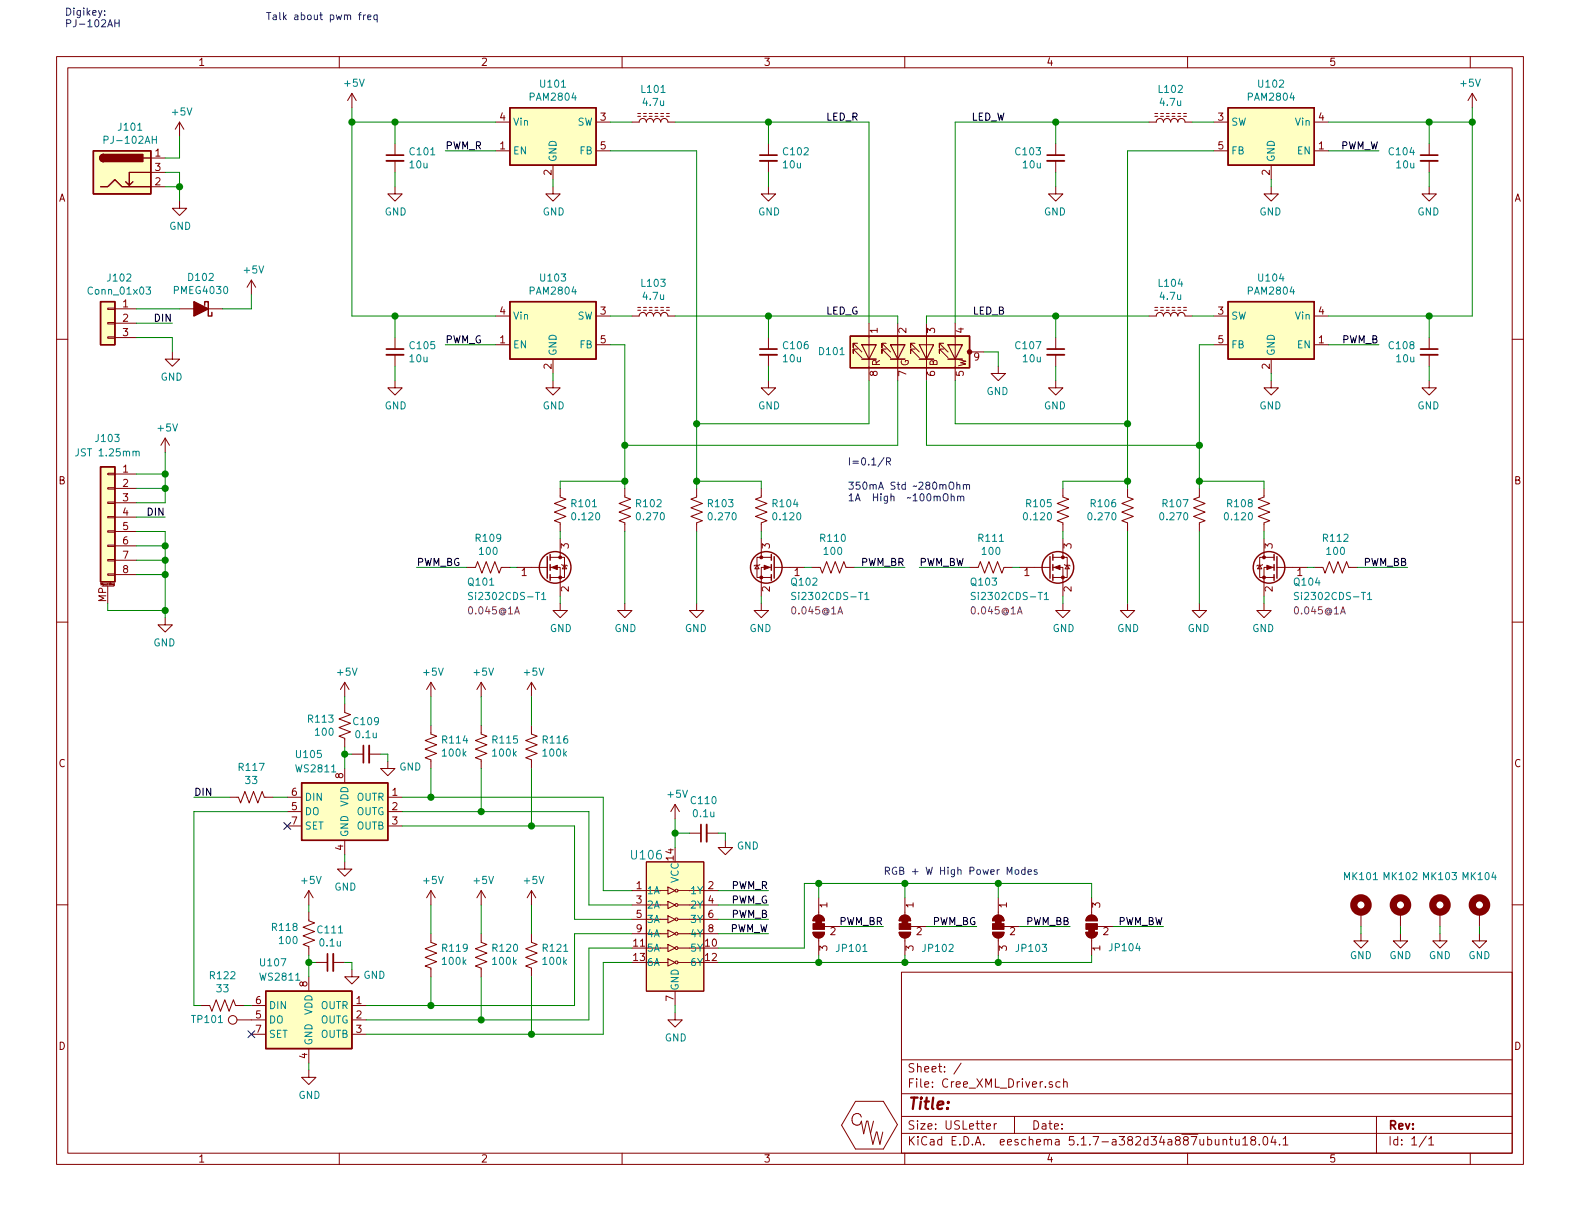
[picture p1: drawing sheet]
<svg xmlns="http://www.w3.org/2000/svg" width="279mm" height="216mm" viewBox="0 0 279 216" stroke-linecap="round" stroke-linejoin="round" font-family="sans-serif">
<g fill="none" stroke="#840000" stroke-width=".18">
<path d="M10 10h259.4v195.9h-259.4zM12 12h255.4v191.9h-255.4zM60 10v2M62.2 16.5l-.7 1.3M62.2 16.5v2.6M62.2 16.5l.8 1.3M110 10v2M160 10v2M210 10v2M260 10v2M260.3 16.5l.8 1.3M260.3 16.5v2.6"/>
<path d="M260.3 16.5l-.7 1.3M26.7 27.9h2.5M26.7 33h2.5M26.7 30.5h2.5M31.7 35.6v1.2h1.3l-1.3 1.3-1.2-1.3h1.2M31.7 21.6l-.7 1.3M31.7 21.6v2.5M31.7 21.6l.8 1.3M69.8 33v1.3h1.3l-1.3 1.3-1.2-1.3h1.2M69.8 25.4v2M69.8 28.4v2.1M87.6 26.7h2.6"/>
<path d="M87.6 21.6h2.6M97.8 33v1.3h1.3l-1.3 1.3-1.3-1.3h1.3M97.8 29.2v2.6M105.4 26.7h2.5M105.4 21.6h2.5M111.8 21.6h1.2a.63 .63 0 0 1 .7-.6 .63 .63 0 0 1 .6 .6 .63 .63 0 0 1 .6-.6 .63 .63 0 0 1 .7 .6 .63 .63 0 0 1 .6-.6 .63 .63 0 0 1 .6 .6 .63 .63 0 0 1 .7-.6 .63 .63 0 0 1 .6 .6h1.3M112.8 20.6h.5M112.8 20.1h.5M113.8 20.6h.5M113.8 20.1h.5M114.8 20.6h.5M114.8 20.1h.5"/>
<path d="M115.8 20.6h.5M115.8 20.1h.5M116.8 20.6h.5M116.8 20.1h.5M117.9 20.6h.5M117.9 20.1h.5M135.9 33v1.3h1.3l-1.3 1.3-1.3-1.3h1.3M135.9 25.4v2M135.9 28.4v2.1M186.7 33v1.3h-1.3l1.3 1.3 1.3-1.3h-1.3M186.7 25.4v2M186.7 28.4v2.1"/>
<path d="M203.2 21.6h1.3a.63 .63 0 0 1 .6-.6 .63 .63 0 0 1 .6 .6 .63 .63 0 0 1 .7-.6 .63 .63 0 0 1 .6 .6 .63 .63 0 0 1 .6-.6 .63 .63 0 0 1 .7 .6 .63 .63 0 0 1 .6-.6 .63 .63 0 0 1 .6 .6h1.3M204.2 20.6h.5M204.2 20.1h.5M205.2 20.6h.5M205.2 20.1h.5M206.2 20.6h.6M206.2 20.1h.6M207.3 20.6h.5M207.3 20.1h.5M208.3 20.6h.5M208.3 20.1h.5M209.3 20.6h.5"/>
<path d="M209.3 20.1h.5M214.6 26.7h2.6M214.6 21.6h2.6M224.8 33v1.3h-1.3l1.3 1.3 1.3-1.3h-1.3M224.8 29.2v2.6M232.4 26.7h2.5M232.4 21.6h2.5M252.7 33v1.3h-1.2l1.2 1.3 1.3-1.3h-1.3M252.7 25.4v2M252.7 28.4v2.1M10 60h2M19 59.6h1.3v.2h-1.3z"/>
<path d="M19 54.5h1.3v.2h-1.3zM19 57h1.3v.3h-1.3zM20.3 54.6h3.8M20.3 57.2h3.8M20.3 59.7h3.8M31.7 54.6h7.7M44.4 49.5l-.7 1.3M44.4 49.5v2.6M44.4 49.5l.8 1.3M69.8 59.7v2M87.6 55.9h2.6M105.4 55.9h2.5"/>
<path d="M111.8 55.9h1.2a.63 .63 0 0 1 .7-.7 .63 .63 0 0 1 .6 .7 .63 .63 0 0 1 .6-.7 .63 .63 0 0 1 .7 .7 .63 .63 0 0 1 .6-.7 .63 .63 0 0 1 .6 .7 .63 .63 0 0 1 .7-.7 .63 .63 0 0 1 .6 .7h1.3M112.8 54.9h.5M112.8 54.4h.5M113.8 54.9h.5M113.8 54.4h.5M114.8 54.9h.5M114.8 54.4h.5M115.8 54.9h.5M115.8 54.4h.5M116.8 54.9h.5M116.8 54.4h.5M117.9 54.9h.5"/>
<path d="M117.9 54.4h.5M135.9 59.7v2M153.7 57.2v10.1M158.7 57.2v6M163.8 57.2v10.1M168.9 57.2v6M186.7 59.7v2M203.2 55.9h1.3a.63 .63 0 0 1 .6-.7 .63 .63 0 0 1 .6 .7 .63 .63 0 0 1 .7-.7 .63 .63 0 0 1 .6 .7 .63 .63 0 0 1 .6-.7 .63 .63 0 0 1 .7 .7 .63 .63 0 0 1 .6-.7 .63 .63 0 0 1 .6 .7h1.3M204.2 54.9h.5M204.2 54.4h.5M205.2 54.9h.5M205.2 54.4h.5"/>
<path d="M206.2 54.9h.6M206.2 54.4h.6M207.3 54.9h.5M207.3 54.4h.5M208.3 54.9h.5M208.3 54.4h.5M209.3 54.9h.5M209.3 54.4h.5M214.6 55.9h2.6M232.4 55.9h2.5M252.7 59.7v2M267.4 60h2"/>
<path d="M29.2 77.5l-.8 1.2M29.2 77.5v2.5M29.2 77.5l.8 1.2M30.5 62.2v1.3h-1.3l1.3 1.3 1.2-1.3h-1.2M69.8 67.3v1.3h1.3l-1.3 1.3-1.2-1.3h1.2M69.8 62.7v2.1M87.6 61h2.6M97.8 67.3v1.3h1.3l-1.3 1.3-1.3-1.3h1.3M97.8 63.5v2.5M105.4 61h2.5M135.9 67.3v1.3h1.3l-1.3 1.3-1.3-1.3h1.3M135.9 62.7v2.1"/>
<path d="M151.6 61.7h-.7v.8v-.8l1.5 1.5M151.6 60.7h-.7v.8v-.8l1.5 1.5M152.4 61h2.5zM152.4 61h.1M152.4 63.5h2.5M156.7 61.7h-.7v.8v-.8l1.5 1.5M156.7 60.7h-.7v.8v-.8l1.5 1.5M157.5 61h2.5zM157.5 61h.1M157.5 63.5h2.5M158.7 63.5v3.8M161.8 61.7h-.8v.8v-.8l1.6 1.5"/>
<path d="M161.8 60.7h-.8v.8v-.8l1.6 1.5M162.6 63.5h2.5M166.9 61.7h-.8v.8v-.8l1.5 1.5M166.9 60.7h-.8v.8v-.8l1.5 1.5M167.6 61h2.6zM167.6 61h.1M167.6 63.5h2.6M168.9 63.5v3.8M171.4 62.2h2.6M176.5 64.8v1.2h-1.2l1.2 1.3 1.3-1.3h-1.3M186.7 67.3v1.3h-1.3l1.3 1.3 1.3-1.3h-1.3M186.7 62.7v2.1"/>
<path d="M214.6 61h2.6M224.8 67.3v1.3h-1.3l1.3 1.3 1.3-1.3h-1.3M224.8 63.5v2.5M232.4 61h2.5M252.7 67.3v1.3h-1.2l1.2 1.3 1.3-1.3h-1.3M252.7 62.7v2.1M19 96.4h1.3v.2h-1.3zM19 98.9h1.3v.3h-1.3zM19 93.9h1.3v.2h-1.3zM19 88.8h1.3v.2h-1.3zM19 86.2h1.3v.3h-1.3zM19 83.7h1.3v.2h-1.3z"/>
<path d="M19 91.3h1.3v.3h-1.3zM20.3 83.8h3.8M20.3 86.4h3.8M20.3 88.9h3.8M20.3 91.4h3.8M20.3 94h3.8M20.3 96.5h3.8M20.3 99.1h3.8M97.3 98.6h2.5v3.5h-2.5M99.1 86.4v1.5l1 .4-2.1 .7 2.1 .8-2.1 .8 2.1 .7-2.1 .8 1.1 .4v1.5M99.1 95.3v3.3M99.3 99.8l.1 .1h.8l.1 .2"/>
<path d="M99.8 99.9l.4 .7h-.8zM110.5 86.4v1.5l1 .4-2 .7 2 .8-2 .8 2 .7-2 .8 1 .4v1.5M123.2 86.4v1.5l-1 .4 2 .7-2 .8 2 .8-2 .7 2 .8-1 .4v1.5M133.9 99.9l.3 .7h-.7zM134.4 99.8l-.2 .1h-.7l-.2 .2M134.6 86.4v1.5l-1 .4 2 .7-2 .8 2 .8-2 .7 2 .8-1 .4v1.5M134.6 95.3v3.3M136.4 98.6h-2.5v3.5h2.5M186.2 98.6h2.5v3.5h-2.5M188 86.4v1.5l1 .4-2.1 .7 2.1 .8-2.1 .8 2.1 .7-2.1 .8 1.1 .4v1.5M188 95.3v3.3M188.2 99.8l.1 .1h.8l.1 .2"/>
<path d="M188.7 99.9l.4 .7h-.8zM199.4 86.4v1.5l1 .4-2 .7 2 .8-2 .8 2 .7-2 .8 1 .4v1.5M212.1 86.4v1.5l-1 .4 2 .7-2 .8 2 .8-2 .7 2 .8-1 .4v1.5M222.8 99.9l.3 .7h-.7zM223.3 99.8l-.2 .1h-.7l-.2 .2M223.5 86.4v1.5l-1 .4 2 .7-2 .8 2 .8-2 .7 2 .8-1 .4v1.5M223.5 95.3v3.3M225.3 98.6h-2.5v3.5h2.5M10 110h2M18 103.6h2.1M19 101.5h1.3v.2h-1.3zM19 103.6v3.1"/>
<path d="M20.2 103.2v.4h-.1M20.2 103.2l-.2 .1 .1 .2h.1M20.3 101.6h3.8M29.2 109.2v1.3h-1.3l1.3 1.3 1.3-1.3h-1.3M82.5 100.3h1.6l.4-1 .7 2 .8-2 .7 2 .8-2 .8 2 .3-1h1.6M91.4 100.3h5.4M97.3 100.3h1.8v5.1M99.1 106.7v1.3h1.2l-1.2 1.2-1.3-1.2h1.3M110.5 106.7v1.3h1.3l-1.3 1.2-1.3-1.2h1.3M123.2 106.7v1.3h-1.3l1.3 1.2 1.3-1.2h-1.3M134.6 106.7v1.3h-1.3l1.3 1.2 1.3-1.2h-1.3M136.4 100.3h-1.8v5.1"/>
<path d="M136.9 100.3h5.3M143.5 100.3h1.5l.4 1 .8-2 .7 2 .8-2 .8 2 .7-2 .4 1h1.5M171.4 100.3h1.6l.4-1 .7 2 .8-2 .7 2 .8-2 .8 2 .3-1h1.6M180.3 100.3h5.4M186.2 100.3h1.8v5.1M188 106.7v1.3h1.2l-1.2 1.2-1.3-1.2h1.3M199.4 106.7v1.3h1.3l-1.3 1.2-1.3-1.2h1.3M212.1 106.7v1.3h-1.3l1.3 1.2 1.3-1.2h-1.3M223.5 106.7v1.3h-1.3l1.3 1.2 1.3-1.2h-1.3M225.3 100.3h-1.8v5.1M225.8 100.3h5.3M232.4 100.3h1.5l.4 1 .8-2 .7 2 .8-2 .8 2 .7-2 .4 1h1.5"/>
<path d="M267.4 110h2M61 124.5v1.5l1 .4-2.1 .7 2.1 .8-2.1 .8 2.1 .7-2.1 .8 1.1 .4v1.5M61 120.7v2.5M61 135.9v2.5M61 120.7l-.8 1.2M61 120.7l.7 1.2M62.2 133.4h2.1M65.3 133.4h2M68.6 134.6v1.3h-1.3l1.3 1.3 1.2-1.3h-1.2M76.2 128.3v1.5l1 .4-2 .7 2 .8-2 .8 2 .7-2 .8 1 .4v1.5M76.2 120.7v2.5M76.2 120.7l-.8 1.2"/>
<path d="M76.2 120.7l.8 1.2M85.1 128.3v1.5l1 .4-2 .7 2 .8-2 .8 2 .7-2 .8 1 .4v1.5M85.1 120.7v2.5M85.1 120.7l-.8 1.2M85.1 120.7l.8 1.2M94 128.3v1.5l1 .4-2 .7 2 .8-2 .8 2 .7-2 .8 1 .4v1.5M94 120.7v2.5M94 120.7l-.8 1.2M94 120.7l.7 1.2M10 160h2M40.6 141h1.6l.3 1 .8-2 .8 2 .7-2 .8 2 .8-2 .3 1h1.6M50.8 141h2.5"/>
<path d="M50.8 143.5h2.5M50.8 146.1h2.5M54.6 157.5v2.5M54.6 157.5l-.8 1.3M54.6 157.5l.8 1.3M61 152.4v1.3h1.2l-1.2 1.2-1.3-1.2h1.3M61 148.6v2.5M68.6 141h2.5M68.6 143.5h2.5M68.6 146.1h2.5M76.2 157.5v2.5M76.2 157.5l-.8 1.3"/>
<path d="M76.2 157.5l.8 1.3M85.1 157.5v2.5M85.1 157.5l-.8 1.3M85.1 157.5l.8 1.3M94 157.5v2.5M94 157.5l-.8 1.3M94 157.5l.7 1.3M111.8 157.5h2.5M114.3 152.4h10.2v22.9h-10.2zM116.8 157.5h1.3M118.1 159.4l1.3 .6-1.3 .7zM118.1 156.8l1.3 .7-1.3 .6z"/>
<path d="M119.4 142.2l-.8 1.3M119.4 142.2v2.6M119.4 142.2l.7 1.3M119.9 157.5h2M121.9 147.3h2.1M124.5 157.5h2.5M125 147.3h2M128.3 148.6v1.3h-1.3l1.3 1.2 1.2-1.2h-1.2M144.8 158.8v3M160 158.8v3M176.5 158.8v3M193 158.8v3"/>
<path d="M267.4 160h2M35.6 177.8h1.5l.4 1 .7-2 .8 2 .8-2 .7 2 .8-2 .4 1h1.5M44.4 177.8h2.6M54.6 161.3v1.5l1 .4-2 .8 2 .7-2 .8 2 .7-2 .8 1 .4v1.5M54.6 172.7v2.6M55.9 170.2h2M58.9 170.2h2.1M62.2 171.5v1.2h-1.2l1.2 1.3 1.3-1.3h-1.3M62.2 177.8h2.6M76.2 165.1v1.5l1 .4-2 .8 2 .7-2 .8 2 .8-2 .7 1 .4v1.5M85.1 165.1v1.5l1 .4-2 .8 2 .7-2 .8 2 .8-2 .7 1 .4v1.5M94 165.1v1.5l1 .4-2 .8 2 .7-2 .8 2 .8-2 .7 1 .4v1.5"/>
<path d="M111.8 162.6h2.5M111.8 165.1h2.5M111.8 160h2.5M116.8 170.2h1.3M116.8 167.6h1.3M116.8 162.6h1.3M116.8 165.1h1.3M116.8 160h1.3M118.1 169.5l1.3 .7-1.3 .6zM118.1 167l1.3 .6-1.3 .7zM118.1 164.5l1.3 .6-1.3 .6zM118.1 161.9l1.3 .7-1.3 .6z"/>
<path d="M119.4 179.1v1.2h1.2l-1.2 1.3-1.3-1.3h1.3M119.4 175.3v2.5M119.9 170.2h2M119.9 167.6h2M119.9 162.6h2M119.9 165.1h2M119.9 160h2M124.5 162.6h2.5M124.5 165.1h2.5M124.5 160h2.5M143.8 164.8h2a1.02 1.02 0 0 1-1 1.1 1.02 1.02 0 0 1-1-1.1zM144 162.2a1.02 1.02 0 0 1 1.1-.4 1.02 1.02 0 0 1 .7 1h-2z"/>
<path d="M144.8 165.9v3M145.8 163.8h2.8M159 164.8h2a1.02 1.02 0 0 1-1 1.1 1.02 1.02 0 0 1-1-1.1zM159.2 162.2a1.02 1.02 0 0 1 1.2-.4 1.02 1.02 0 0 1 .6 1h-2zM159.4 171.9h108v32h-108zM160 165.9v3M161 163.8h2.8M175.5 164.8h2a1.02 1.02 0 0 1-1 1.1 1.02 1.02 0 0 1-1-1.1zM175.7 162.2a1.02 1.02 0 0 1 1.2-.4 1.02 1.02 0 0 1 .6 1h-2zM176.5 165.9v3M177.5 163.8h2.8M192 164.8h2.1a1.02 1.02 0 0 1-1.1 1.1 1.02 1.02 0 0 1-1-1.1z"/>
<path d="M192.4 162a1.03 1.03 0 0 1 1.1-.1 1.03 1.03 0 0 1 .6 .9h-2.1l.1-.3zM193 165.9v3M194.1 163.8h2.7M240.7 165.1v1.3h-1.3l1.3 1.2 1.2-1.2h-1.2M240.7 161.3v2.5M247.6 165.1v1.3h-1.2l1.2 1.2 1.3-1.2h-1.3M247.6 161.3v2.5M254.6 165.1v1.3h-1.2l1.2 1.2 1.3-1.2h-1.3M254.6 161.3v2.5M261.6 165.1v1.3h-1.3l1.3 1.2 1.3-1.2h-1.3M261.6 161.3v2.5M41.9 180.3h5.1"/>
<path d="M44.4 182.9h2.6M54.6 189.2v1.3h1.3l-1.3 1.3-1.3-1.3h1.3M54.6 185.4v2.6M62.2 180.3h2.6M62.2 182.9h2.6M151.3 194.7h4.9l2.5 4.2-2.5 4.3h-4.9l-2.5-4.2zM152.3 197.5a.89 .89 0 0 0-1.1-.5 .89 .89 0 0 0-.5 1.1 .83 .83 0 0 0 .8 .9 .83 .83 0 0 0 .8-.8l.4 2.3 .5-2.3h.3l.9 4.1 .6-2.1h.1l.5 2.1 .5-2.1M154.5 198.2l-.6 2.2M159.4 197.4h108M159.4 193.4h108M159.4 187.4h108M170 188l-1.3 1.9"/>
<path d="M174.4 199.2l.8-.2-.1-.2-.4-.1-.3 .2 .1 .7h.6M175.8 198.7v1M176.2 198.7l-.3 .1-.1 .2M179.4 197.4v3M186.1 191.3h-.4l-.2 .2 .1 .2 .5 .1v.4h-.6M187.5 191.3h-.5l-.3 .2 .1 .6 .2 .2 .5-.1M188.1 191.4l.2-.1h.3l.1 1M188.1 190.8v1.5M243.4 197.4v6.5M60 203.9v2M110 203.9v2M159.4 200.4h108"/>
<path d="M160 203.9v2M210 203.9v2M216.3 201.6v-.1a.37 .37 0 0 1 .6 .2v.8M216.3 201.5v1M217.4 201.5h.6M217.6 201v1.3l.4 .2M218.5 201.5v.9l.4 .1 .2-.2M219.1 201.5v1M219.8 201.4l.4-.4v1.5M219.8 202.5h.8M221.5 201.6l-.2-.1-.1-.3 .3-.2h.3l.2 .2v.3l-.7 .2a.48 .48 0 0 0 0 .6l.2 .2 .5-.2a.48 .48 0 0 0-.2-.7M222.7 202.3v.2"/>
<path d="M223.5 201.1l.3-.1a.94 .94 0 0 1 0 1.5l-.4-.3-.1-.7zM225.1 200.9l-.3 1.1h.9M225.5 201.5v1M226.3 202.3v.2M226.9 201.4l.4-.4v1.5M226.9 202.5h.9M252.2 200.9l-1.2 1.9M252.7 201.4l.4-.4v1.5M252.7 202.5h.8M260 203.9v2"/>
<circle cx="119.6" cy="157.5" r=".25"/>
<circle cx="119.6" cy="162.6" r=".25"/>
<circle cx="119.6" cy="160" r=".25"/>
<circle cx="119.6" cy="165.1" r=".25"/>
<circle cx="119.6" cy="170.2" r=".25"/>
<circle cx="119.6" cy="167.6" r=".25"/>
<circle cx="41.1" cy="180.3" r=".76"/>
</g>
<path d="M68.3 28.4h3.1M134.4 28.4h3M185.2 28.4h3M251.2 28.4h3.1M68.3 62.7h3.1M134.4 62.7h3M185.2 62.7h3M251.2 62.7h3.1M65.3 131.8v3.1M125 145.8v3M58.9 168.7v3" fill="none" stroke="#840000" stroke-width=".33"/>
<path d="M68.3 27.4h3.1M134.4 27.4h3M185.2 27.4h3M251.2 27.4h3.1M68.3 61.7h3.1M134.4 61.7h3M185.2 61.7h3M251.2 61.7h3.1M64.3 131.8v3.1M124 145.8v3M57.9 168.7v3" fill="none" stroke="#840000" stroke-width=".3"/>
<g fill="#ffffc2" stroke="#ffffc2" stroke-width=".18">
<path d="M16.5 26.7h10.2v7.6h-10.2z"/>
<path d="M53.3 138.4h15.3v10.2h-15.3z"/>
<path d="M47 175.3h15.2v10.1h-15.2z"/>
<path d="M17.8 53.3h2.5v7.7h-2.5z"/>
<path d="M90.2 19.1h15.2v10.1h-15.2z"/>
<path d="M17.8 82.6h2.5v20.3h-2.5z"/>
<path d="M114.3 152.4h10.2v22.9h-10.2z"/>
<path d="M90.2 53.3h15.2v10.2h-15.2z"/>
<path d="M217.2 19.1h15.2v10.1h-15.2z"/>
<path d="M150.4 59.4h21v5.6h-21z"/>
<path d="M217.2 53.3h15.2v10.2h-15.2z"/>
</g>
<g fill="none" stroke="#840000" stroke-width=".25">
<path d="M90.2 19.1h15.2v10.1h-15.2zM217.2 19.1h15.2v10.1h-15.2zM16.5 26.7h10.2v7.6h-10.2zM17.8 33h1.2l1.3-1.2 1.3 1.2h5.1M18.3 27.3a.63 .63 0 0 0-.6 .6 .63 .63 0 0 0 .6 .7M23.5 32.1l-.6 .7M25.4 27.9h1.3M26.7 30.5h-3.8v2.3l-.7-.7M17.8 53.3h2.5v7.7h-2.5zM36.2 54v-.7h.6v2.6h.7v-.7M90.2 53.3h15.2v10.2h-15.2zM150.4 59.4h21v5.6h-21z"/>
<path d="M217.2 53.3h15.2v10.2h-15.2zM17.8 82.6h2.5v20.3h-2.5zM96.8 98.4v3.8M97.3 98v1.1M97.3 99.8v1M136.4 98v1.1M136.4 99.8v1M136.9 98.4v3.8M185.7 98.4v3.8M186.2 98v1.1M186.2 99.8v1M225.3 98v1.1"/>
<path d="M225.3 99.8v1M225.8 98.4v3.8M97.3 101.6v1M136.4 101.6v1M186.2 101.6v1M225.3 101.6v1M53.3 138.4h15.3v10.2h-15.3zM47 175.3h15.2v10.1h-15.2z"/>
<circle cx="98.2" cy="100.3" r="2.79"/>
<circle cx="135.5" cy="100.3" r="2.79"/>
<circle cx="187.1" cy="100.3" r="2.79"/>
<circle cx="224.4" cy="100.3" r="2.79"/>
</g>
<g fill="#840000" stroke="#840000" stroke-width=".25">
<path d="M17.8 27.5l.5-.2v1.3a.64 .64 0 0 1-.6-.4 .64 .64 0 0 1 .1-.7z"/>
<path d="M18.3 27.3h7v1.3h-7z"/>
<path d="M34.3 53.3l2.5 1.3-2.5 1.3z"/>
<circle cx="171.4" cy="62.2" r=".36"/>
</g>
<g fill="none" stroke="#008484" stroke-width=".18">
<path d="M18.4 24.7l.7-.1v-.4l-.7-.1v1.2M26.9 24.7h.8M27.7 24.1v1.2M25.8 50.7h.8l-.4 .5 .4 .2-.1 .6h-.5l-.2-.1M24.1 80l.1-.2h.3l.1 .8M83.6 104.8l-.5-.1-.3 .3 .2 .3 .5 .2v.4l-.2 .1h-.5M95.8 105.1l.3-.4v1.3M95.8 106h.7M140.7 104.8l-.5-.1-.2 .3 .1 .3 .6 .2v.4l-.2 .1h-.5M152.9 105.1l.4-.4v1.3M152.9 106h.8M172.5 104.8l-.5-.1-.3 .3 .2 .3 .5 .2v.4l-.2 .1h-.5"/>
<path d="M184.7 105.1l.3-.4v1.3M184.7 106h.7M229.6 104.8l-.5-.1-.2 .3 .1 .3 .6 .2v.4l-.2 .1h-.5M241.8 105.1l.4-.4v1.3M241.8 106h.8"/>
</g>
<g fill="#840000" stroke="#840000" stroke-width=".18">
<path d="M224 99.9l1 .4-1 .4z"/>
<path d="M186.4 100.3l1.1-.4v.8z"/>
<path d="M135.1 99.9l1 .4-1 .4z"/>
<path d="M97.5 100.3l1.1-.4v.8z"/>
<path d="M192 164.8h2.1a1.02 1.02 0 0 1-1.1 1.1 1.02 1.02 0 0 1-1-1.1z"/>
<path d="M192.4 162a1.03 1.03 0 0 1 1.1-.1 1.03 1.03 0 0 1 .6 .9h-2.1l.1-.3z"/>
<path d="M192.5 164.3h1v.5h-1z"/>
<path d="M192 163.3h2.1v1h-2.1z"/>
<path d="M175.7 162.2a1.02 1.02 0 0 1 1.2-.4 1.02 1.02 0 0 1 .6 1h-2z"/>
<path d="M175.5 164.8h2a1.02 1.02 0 0 1-1 1.1 1.02 1.02 0 0 1-1-1.1z"/>
<path d="M176 162.8h1v.5h-1z"/>
<path d="M175.5 163.3h2v1h-2z"/>
<path d="M159.2 162.2a1.02 1.02 0 0 1 1.2-.4 1.02 1.02 0 0 1 .6 1h-2z"/>
<path d="M159 164.8h2a1.02 1.02 0 0 1-1 1.1 1.02 1.02 0 0 1-1-1.1z"/>
<path d="M159.5 162.8h1v.5h-1z"/>
<path d="M159 163.3h2v1h-2z"/>
<path d="M144 162.2a1.02 1.02 0 0 1 1.1-.4 1.02 1.02 0 0 1 .7 1h-2z"/>
<path d="M143.8 164.8h2a1.02 1.02 0 0 1-1 1.1 1.02 1.02 0 0 1-1-1.1z"/>
<path d="M144.3 162.8h1v.5h-1z"/>
<path d="M143.8 163.3h2v1h-2z"/>
<circle cx="223.5" cy="102.1" r=".25"/>
<circle cx="223.5" cy="98.6" r=".25"/>
<circle cx="188" cy="102.1" r=".25"/>
<circle cx="188" cy="98.6" r=".25"/>
<circle cx="134.6" cy="102.1" r=".25"/>
<circle cx="134.6" cy="98.6" r=".25"/>
<circle cx="99.1" cy="102.1" r=".25"/>
<circle cx="99.1" cy="98.6" r=".25"/>
</g>
<g fill="none" stroke="#840000" stroke-width="1.3">
<circle cx="240.7" cy="160" r="1.27"/>
<circle cx="247.6" cy="160" r="1.27"/>
<circle cx="254.6" cy="160" r="1.27"/>
<circle cx="261.6" cy="160" r="1.27"/>
</g>
<path d="M152.4 61h2.5l-1.2 2.5zM152.4 63.5h2.5M157.5 61h2.5l-1.3 2.5zM157.5 63.5h2.5M162.6 61h2.5l-1.3 2.5zM162.6 63.5h2.5M167.6 61h2.6l-1.3 2.5zM167.6 63.5h2.6" fill="none" stroke="#840000" stroke-width=".2"/>
<g fill="none" stroke="#008400" stroke-width=".18">
<path d="M62.2 19.1v36.8h25.4M260.3 19.1v36.8h-25.4M29.2 30.5h2.5v5.1M29.2 33h2.5M31.7 24.1v3.8h-2.5M62.2 21.6h25.4M69.8 21.6v3.8M69.8 30.5v2.5M78.7 26.7h8.9M97.8 31.8v1.2M107.9 26.7h15.3v59.7M107.9 21.6h3.9"/>
<path d="M119.4 21.6h34.3v35.6M135.9 21.6v3.8M135.9 30.5v2.5M186.7 21.6v3.8M186.7 30.5v2.5M203.2 21.6h-34.3v35.6M210.8 21.6h3.8M214.6 26.7h-15.2v59.7M224.8 31.8v1.2M234.9 21.6h25.4M234.9 26.7h8.9M252.7 21.6v3.8"/>
<path d="M252.7 30.5v2.5M24.1 54.6h7.6M24.1 57.2h6.4M24.1 59.7h6.4v2.5M44.4 52.1v2.5h-5M69.8 55.9v3.8M107.9 55.9h3.9M119.4 55.9h39.3v1.3M135.9 55.9v3.8M186.7 55.9v3.8M203.2 55.9h-39.4v1.3M210.8 55.9h3.8"/>
<path d="M252.7 55.9v3.8M69.8 64.8v2.5M78.7 61h8.9M97.8 66v1.3M107.9 61h2.6v25.4M135.9 64.8v2.5M153.7 67.3v7.6h-30.5M158.7 67.3v11.4h-48.2M163.8 67.3v11.4h48.3M168.9 67.3v7.6h30.5M174 62.2h2.5v2.6M186.7 64.8v2.5"/>
<path d="M214.6 61h-2.5v25.4M224.8 66v1.3M234.9 61h8.9M252.7 64.8v2.5M24.1 94h5.1v15.2M24.1 86.4h5.1M24.1 99.1h5.1M24.1 91.4h5.1M24.1 96.5h5.1M24.1 83.8h5.1M29.2 80v8.9h-5.1M99.1 94v1.3"/>
<path d="M110.5 85.1h-11.4v1.3M110.5 94v12.7M123.2 94v12.7M123.2 85.1h11.4v1.3M134.6 94v1.3M188 94v1.3M199.4 85.1h-11.4v1.3M199.4 94v12.7M212.1 94v12.7M212.1 85.1h11.4v1.3M223.5 94v1.3M19 106.7v1.3h10.2"/>
<path d="M24.1 101.6h5.1M73.7 100.3h8.8M90.2 100.3h1.2M99.1 105.4v1.3M134.6 105.4v1.3M142.2 100.3h1.3M151.1 100.3h8.9M162.6 100.3h8.8M179.1 100.3h1.2M188 105.4v1.3M223.5 105.4v1.3M231.1 100.3h1.3"/>
<path d="M240 100.3h8.9M61 133.4h1.2M61 123.2v1.3M61 132.1v3.8M67.3 133.4h1.3v1.2M76.2 123.2v5.1M76.2 135.9v5.1M85.1 123.2v5.1M85.1 135.9v7.6M94 123.2v5.1M94 135.9v10.2M34.3 141h6.3"/>
<path d="M48.3 141h2.5M50.8 143.5h-16.5v34.3h1.3M61 151.1v1.3M71.1 141h35.6v16.5h5.1M71.1 146.1h30.5v16.5h10.2M71.1 143.5h33v16.5h7.7M119.4 144.8v5.1M119.4 147.3h2.5M127 147.3h1.3v1.3M127 157.5h8.9M144.8 156.2v2.6M160 156.2v2.6"/>
<path d="M176.5 156.2v2.6M193 158.8v-2.6h-50.8v11.4h-15.2M43.2 177.8h1.2M54.6 170.2h1.3M54.6 160v1.3M54.6 168.9v3.8M61 170.2h1.2v1.3M76.2 160v5.1M76.2 172.7v5.1M85.1 160v5.1M85.1 172.7v7.6M94 160v5.1"/>
<path d="M94 172.7v10.2M111.8 170.2h-5.1v12.7h-41.9M111.8 167.6h-7.7v12.7h-39.3M111.8 165.1h-10.2v12.7h-36.8M119.4 177.8v1.3M127 165.1h8.9M127 162.6h8.9M127 160h8.9M144.8 168.9v1.3M148.6 163.8h7.6M160 168.9v1.3M163.8 163.8h8.9"/>
<path d="M176.5 168.9v1.3M180.3 163.8h8.9M193 168.9v1.3h-66M196.8 163.8h8.9M240.7 163.8v1.3M247.6 163.8v1.3M254.6 163.8v1.3M261.6 163.8v1.3M54.6 188v1.2"/>
</g>
<g fill="none" stroke="#0000c2" stroke-width=".18">
<path d="M18.5 2.6v.1M18.5 1.9v.1M20.3 3.5v1.2M20.3 4.1h.8M21.1 3.5v1.2M63.4 2.6h.5M63.9 2.2l-.3 .2v1.1M64.3 2.6v.9M64.6 2.6l-.3 .3M65 3l.6-.1v-.2l-.4-.1-.2 .2 .1 .6h.5M66.7 2.7l-.4-.1-.2 .3 .1 .5h.5M66.7 2.6v1.3"/>
<path d="M156.3 80.9l-1.1 1.6M156.8 81.6l.6-.1v-.4l-.1-.2h-.5v1.3M157 81.6l.5 .6M166.9 87.5a.45 .45 0 0 1 .7 0 .88 .88 0 0 1-.3 1.1l-.3-.1a1.07 1.07 0 0 1-.1-1zM167.9 85.4l.2-.2a.47 .47 0 0 1 .6 .5l-.1 .6-.2 .2h-.4a1 1 0 0 1-.1-1.1zM168.2 87.9l.2-.2 .3 .1v.8M168.2 87.3v1.3M169.2 85.8l.2-.1h.3v.8M169.2 85.2v1.3M169.3 87.9l.2-.2 .3 .1 .1 .8M169.3 87.7v.9M169.9 87.9l.2-.2 .3 .1v.8"/>
<path d="M170.4 85.8l.1-.1h.3l.1 .8M170.4 85.7v.8M170.9 85.9l.2-.2h.3v.8M179.6 153.9l.1-.1 .4 .1 .1 .5-.2 .2h-.3l-.1-.1zM181.3 153.8h-.4l-.3 .2 .2 .6h.5M181.3 153.3v1.3M181.8 154.2l.6-.1-.1-.3h-.3l-.2 .1 .1 .7h.4M183.4 153.8h-.3l-.2 .1 .1 .2 .4 .2v.3h-.5"/>
</g>
<g fill="#008400" stroke="#008400" stroke-width=".25">
<circle cx="76.2" cy="177.8" r=".51"/>
<circle cx="252.7" cy="21.6" r=".51"/>
<circle cx="29.2" cy="86.4" r=".51"/>
<circle cx="123.2" cy="74.9" r=".51"/>
<circle cx="85.1" cy="143.5" r=".51"/>
<circle cx="69.9" cy="55.9" r=".51"/>
<circle cx="212.1" cy="78.7" r=".51"/>
<circle cx="199.4" cy="74.9" r=".51"/>
<circle cx="199.4" cy="85.1" r=".51"/>
<circle cx="29.2" cy="101.6" r=".51"/>
<circle cx="123.2" cy="85.1" r=".51"/>
<circle cx="135.9" cy="21.6" r=".51"/>
<circle cx="29.2" cy="99.1" r=".51"/>
<circle cx="186.7" cy="55.9" r=".51"/>
<circle cx="85.1" cy="180.3" r=".51"/>
<circle cx="29.2" cy="96.5" r=".51"/>
<circle cx="94" cy="146.1" r=".51"/>
<circle cx="76.2" cy="141" r=".51"/>
<circle cx="29.2" cy="108" r=".51"/>
<circle cx="62.2" cy="21.6" r=".51"/>
<circle cx="94" cy="182.9" r=".51"/>
<circle cx="69.9" cy="21.6" r=".51"/>
<circle cx="135.9" cy="55.9" r=".51"/>
<circle cx="176.5" cy="170.2" r=".51"/>
<circle cx="260.3" cy="21.6" r=".51"/>
<circle cx="61" cy="133.4" r=".51"/>
<circle cx="144.8" cy="156.2" r=".51"/>
<circle cx="110.5" cy="85.1" r=".51"/>
<circle cx="144.8" cy="170.2" r=".51"/>
<circle cx="160" cy="156.2" r=".51"/>
<circle cx="212.1" cy="85.1" r=".51"/>
<circle cx="160" cy="170.2" r=".51"/>
<circle cx="176.5" cy="156.2" r=".51"/>
<circle cx="31.8" cy="33" r=".51"/>
<circle cx="252.7" cy="55.9" r=".51"/>
<circle cx="119.4" cy="147.3" r=".51"/>
<circle cx="110.5" cy="78.7" r=".51"/>
<circle cx="54.6" cy="170.2" r=".51"/>
<circle cx="186.7" cy="21.6" r=".51"/>
<circle cx="29.2" cy="83.8" r=".51"/>
</g>
<path d="M50.2 145.4l1.2 1.3M51.4 145.4l-1.2 1.3M43.8 182.3l1.3 1.2M45.1 182.3l-1.3 1.2" fill="none" stroke="#000084" stroke-width=".18"/>
<text font-size="2.8" fill="#840000" x="160.4" y="196.2">Title:</text>
<text font-size="2.1" fill="#008484" x="111.8" y="152">U106</text>
<g font-size="2.1" fill="#840000">
<text x="160.4" y="189.6">Sheet: /</text>
<text x="160.4" y="192.3">File: Cree_XML_Driver.sch</text>
<text x="160.4" y="202.5">KiCad E.D.A. eeschema 5.1.7-a382d34a887ubuntu18.04.1</text>
<text x="160.4" y="199.7">Size: USLetter</text>
<text x="182.4" y="199.7">Date:</text>
<text x="245.4" y="199.7">Rev:</text>
<text x="245.4" y="202.5">Id: 1/1</text>
</g>
<g font-size="1.8" fill="#0000c2">
<text x="11.4" y="2.8">Digikey:</text>
<text x="11.4" y="4.8">PJ-102AH</text>
<text x="47" y="3.6">Talk about pwm freq</text>
<text x="149.9" y="82.3">I=0.1/R</text>
<text x="149.9" y="86.6">350mA Std 280mOhm</text>
<text x="149.9" y="88.6">1A High 100mOhm</text>
<text x="156.2" y="154.7">RGB + W High Power Modes</text>
</g>
<g font-size="1.8" fill="#840000">
<text x="35" y="11.6">1</text>
<text x="85" y="11.6">2</text>
<text x="135" y="11.6">3</text>
<text x="185" y="11.6">4</text>
<text x="235" y="11.6">5</text>
<text x="88.4" y="21.3">4</text>
<text x="106.2" y="21.3">3</text>
<text x="215.4" y="21.3">3</text>
<text x="233.2" y="21.3">4</text>
<text x="27.5" y="27.7">1</text>
<text x="88.4" y="26.4">1</text>
<text x="106.2" y="26.4">5</text>
<text x="215.4" y="26.4">5</text>
<text x="233.2" y="26.4">1</text>
<text x="10.4" y="35.6">A</text>
<text x="27.5" y="32.8">2</text>
<text x="27.5" y="30.2">3</text>
<text x="97.5" y="31" transform="rotate(-90 97.5 31)">2</text>
<text x="224.5" y="31" transform="rotate(-90 224.5 31)">2</text>
<text x="267.8" y="35.6">A</text>
<text x="21.7" y="54.4">1</text>
<text x="21.7" y="56.9">2</text>
<text x="21.7" y="59.4">3</text>
<text x="88.4" y="55.6">4</text>
<text x="106.2" y="55.6">3</text>
<text x="155.2" y="58.9" transform="rotate(-90 155.2 58.9)">1</text>
<text x="160.3" y="58.9" transform="rotate(-90 160.3 58.9)">2</text>
<text x="165.4" y="58.9" transform="rotate(-90 165.4 58.9)">3</text>
<text x="170.4" y="58.9" transform="rotate(-90 170.4 58.9)">4</text>
<text x="215.4" y="55.6">3</text>
<text x="233.2" y="55.6">4</text>
<text x="88.4" y="60.7">1</text>
<text x="97.5" y="65.3" transform="rotate(-90 97.5 65.3)">2</text>
<text x="106.2" y="60.7">5</text>
<text x="155.6" y="64.8" transform="rotate(-90 155.6 64.8)">R</text>
<text x="160.7" y="64.8" transform="rotate(-90 160.7 64.8)">G</text>
<text x="165.8" y="64.8" transform="rotate(-90 165.8 64.8)">B</text>
<text x="170.9" y="65" transform="rotate(-90 170.9 65)">W</text>
<text x="172.2" y="63.8">9</text>
<text x="215.4" y="60.7">5</text>
<text x="224.5" y="65.3" transform="rotate(-90 224.5 65.3)">2</text>
<text x="233.2" y="60.7">1</text>
<text x="155.2" y="66.5" transform="rotate(-90 155.2 66.5)">8</text>
<text x="160.3" y="66.5" transform="rotate(-90 160.3 66.5)">7</text>
<text x="165.4" y="66.5" transform="rotate(-90 165.4 66.5)">6</text>
<text x="170.4" y="66.5" transform="rotate(-90 170.4 66.5)">5</text>
<text x="21.7" y="83.6">1</text>
<text x="10.4" y="85.6">B</text>
<text x="21.7" y="86.1">2</text>
<text x="21.7" y="88.6">3</text>
<text x="267.8" y="85.6">B</text>
<text x="21.7" y="91.2">4</text>
<text x="21.7" y="93.7">5</text>
<text x="21.7" y="96.3">6</text>
<text x="21.7" y="98.8">7</text>
<text x="21.7" y="101.3">8</text>
<text x="92.2" y="101.9">1</text>
<text x="100.6" y="97" transform="rotate(-90 100.6 97)">3</text>
<text x="136.1" y="97" transform="rotate(-90 136.1 97)">3</text>
<text x="140.5" y="101.9">1</text>
<text x="181.1" y="101.9">1</text>
<text x="189.5" y="97" transform="rotate(-90 189.5 97)">3</text>
<text x="225" y="97" transform="rotate(-90 225 97)">3</text>
<text x="229.4" y="101.9">1</text>
<text x="18.8" y="106.5" transform="rotate(-90 18.8 106.5)">MP</text>
<text x="100.6" y="104.6" transform="rotate(-90 100.6 104.6)">2</text>
<text x="136.1" y="104.6" transform="rotate(-90 136.1 104.6)">2</text>
<text x="189.5" y="104.6" transform="rotate(-90 189.5 104.6)">2</text>
<text x="225" y="104.6" transform="rotate(-90 225 104.6)">2</text>
<text x="10.4" y="135.6">C</text>
<text x="60.7" y="137.6" transform="rotate(-90 60.7 137.6)">8</text>
<text x="267.8" y="135.6">C</text>
<text x="51.6" y="143.3">5</text>
<text x="51.6" y="140.7">6</text>
<text x="69.4" y="140.7">1</text>
<text x="69.4" y="143.3">2</text>
<text x="51.6" y="145.8">7</text>
<text x="69.4" y="145.8">3</text>
<text x="60.7" y="150.3" transform="rotate(-90 60.7 150.3)">4</text>
<text x="119.1" y="152.1" transform="rotate(-90 119.1 152.1)">14</text>
<text x="112.5" y="157.2">1</text>
<text x="112.5" y="159.8">3</text>
<text x="125.2" y="157.2">2</text>
<text x="125.2" y="159.8">4</text>
<text x="146.3" y="160.5" transform="rotate(-90 146.3 160.5)">1</text>
<text x="161.5" y="160.5" transform="rotate(-90 161.5 160.5)">1</text>
<text x="178.1" y="160.5" transform="rotate(-90 178.1 160.5)">1</text>
<text x="194.6" y="160.5" transform="rotate(-90 194.6 160.5)">3</text>
<text x="112.1" y="167.4">11</text>
<text x="112.5" y="162.3">5</text>
<text x="112.5" y="164.8">9</text>
<text x="124.8" y="167.4">10</text>
<text x="125.2" y="162.3">6</text>
<text x="125.2" y="164.8">8</text>
<text x="146.8" y="165.4">2</text>
<text x="162.1" y="165.4">2</text>
<text x="178.6" y="165.4">2</text>
<text x="195.1" y="165.4">2</text>
<text x="112.1" y="169.9">13</text>
<text x="124.8" y="169.9">12</text>
<text x="146.3" y="168.1" transform="rotate(-90 146.3 168.1)">3</text>
<text x="161.5" y="168.1" transform="rotate(-90 161.5 168.1)">3</text>
<text x="178.1" y="168.1" transform="rotate(-90 178.1 168.1)">3</text>
<text x="194.6" y="168.1" transform="rotate(-90 194.6 168.1)">1</text>
<text x="45.2" y="177.5">6</text>
<text x="54.4" y="174.5" transform="rotate(-90 54.4 174.5)">8</text>
<text x="63" y="177.5">1</text>
<text x="119.1" y="177" transform="rotate(-90 119.1 177)">7</text>
<text x="10.4" y="185.6">D</text>
<text x="45.2" y="180.1">5</text>
<text x="45.2" y="182.6">7</text>
<text x="63" y="180.1">2</text>
<text x="63" y="182.6">3</text>
<text x="267.8" y="185.6">D</text>
<text x="54.4" y="187.2" transform="rotate(-90 54.4 187.2)">4</text>
<text x="35" y="205.5">1</text>
<text x="85" y="205.5">2</text>
<text x="135" y="205.5">3</text>
<text x="185" y="205.5">4</text>
<text x="235" y="205.5">5</text>
</g>
<g font-size="1.8" fill="#008484">
<text x="61" y="15.3">+5V</text>
<text x="93.9" y="17.8">PAM2804</text>
<text x="95.7" y="15.5">U101</text>
<text x="113.5" y="16.4">L101</text>
<text x="205" y="16.4">L102</text>
<text x="220.9" y="17.8">PAM2804</text>
<text x="222.7" y="15.5">U102</text>
<text x="258.4" y="15.3">+5V</text>
<text x="21.1" y="23.1">J101</text>
<text x="30.5" y="20.4">+5V</text>
<text x="90.7" y="22.2">Vin</text>
<text x="102.1" y="22.2">SW</text>
<text x="113.8" y="18.7">4.7u</text>
<text x="205.3" y="18.7">4.7u</text>
<text x="217.7" y="22.2">SW</text>
<text x="229.2" y="22.2">Vin</text>
<text x="18.9" y="25.4">PJ-102AH</text>
<text x="72.5" y="29.8">10u</text>
<text x="72.6" y="27.5">C101</text>
<text x="90.7" y="27.3">EN</text>
<text x="98.4" y="28.7" transform="rotate(-90 98.4 28.7)">GND</text>
<text x="102.5" y="27.3">FB</text>
<text x="138.6" y="29.8">10u</text>
<text x="138.6" y="27.5">C102</text>
<text x="179.7" y="27.5">C103</text>
<text x="181" y="29.8">10u</text>
<text x="217.7" y="27.3">FB</text>
<text x="225.4" y="28.7" transform="rotate(-90 225.4 28.7)">GND</text>
<text x="229.4" y="27.3">EN</text>
<text x="245.7" y="27.5">C104</text>
<text x="247" y="29.8">10u</text>
<text x="29.9" y="40.6">GND</text>
<text x="68" y="38.1">GND</text>
<text x="96" y="38.1">GND</text>
<text x="134.1" y="38.1">GND</text>
<text x="184.6" y="38.1">GND</text>
<text x="222.7" y="38.1">GND</text>
<text x="250.6" y="38.1">GND</text>
<text x="15.9" y="52.1">Conn_01x03</text>
<text x="19.2" y="49.8">J102</text>
<text x="31" y="52">PMEG4030</text>
<text x="33.4" y="49.7">D102</text>
<text x="43.2" y="48.4">+5V</text>
<text x="93.9" y="52.1">PAM2804</text>
<text x="95.7" y="49.8">U103</text>
<text x="113.5" y="50.7">L103</text>
<text x="113.8" y="53">4.7u</text>
<text x="205" y="50.7">L104</text>
<text x="205.3" y="53">4.7u</text>
<text x="220.9" y="52.1">PAM2804</text>
<text x="222.7" y="49.8">U104</text>
<text x="90.7" y="56.5">Vin</text>
<text x="102.1" y="56.5">SW</text>
<text x="217.7" y="56.5">SW</text>
<text x="229.2" y="56.5">Vin</text>
<text x="72.5" y="64.1">10u</text>
<text x="72.6" y="61.7">C105</text>
<text x="90.7" y="61.6">EN</text>
<text x="98.4" y="63" transform="rotate(-90 98.4 63)">GND</text>
<text x="102.5" y="61.6">FB</text>
<text x="138.6" y="64.1">10u</text>
<text x="138.6" y="61.7">C106</text>
<text x="145" y="62.8">D101</text>
<text x="179.7" y="61.7">C107</text>
<text x="181" y="64.1">10u</text>
<text x="217.7" y="61.6">FB</text>
<text x="225.4" y="63" transform="rotate(-90 225.4 63)">GND</text>
<text x="229.4" y="61.6">EN</text>
<text x="245.7" y="61.7">C108</text>
<text x="247" y="64.1">10u</text>
<text x="28.4" y="67.3">GND</text>
<text x="174.4" y="69.8">GND</text>
<text x="28" y="76.3">+5V</text>
<text x="68" y="72.4">GND</text>
<text x="96" y="72.4">GND</text>
<text x="134.1" y="72.4">GND</text>
<text x="184.6" y="72.4">GND</text>
<text x="222.7" y="72.4">GND</text>
<text x="250.6" y="72.4">GND</text>
<text x="13.9" y="80.7">JST 1.25mm</text>
<text x="17.1" y="78.2">J103</text>
<text x="101.2" y="89.7">R101</text>
<text x="112.6" y="89.7">R102</text>
<text x="125.3" y="89.7">R103</text>
<text x="136.8" y="89.7">R104</text>
<text x="181.6" y="89.7">R105</text>
<text x="193" y="89.7">R106</text>
<text x="205.7" y="89.7">R107</text>
<text x="217.1" y="89.7">R108</text>
<text x="84.3" y="95.8">R109</text>
<text x="101.4" y="92">0.120</text>
<text x="112.8" y="92">0.270</text>
<text x="125.5" y="92">0.270</text>
<text x="136.9" y="92">0.120</text>
<text x="145.2" y="95.8">R110</text>
<text x="173.2" y="95.8">R111</text>
<text x="181.3" y="92">0.120</text>
<text x="192.7" y="92">0.270</text>
<text x="205.4" y="92">0.270</text>
<text x="216.8" y="92">0.120</text>
<text x="234.1" y="95.8">R112</text>
<text x="84.9" y="98.1">100</text>
<text x="145.8" y="98.1">100</text>
<text x="173.8" y="98.1">100</text>
<text x="234.7" y="98.1">100</text>
<text x="82.9" y="103.6">Q101</text>
<text x="83.7" y="106.1">Si2302CDS-T1</text>
<text x="140.1" y="103.6">Q102</text>
<text x="140.8" y="106.1">Si2302CDS-T1</text>
<text x="171.8" y="103.6">Q103</text>
<text x="172.6" y="106.1">Si2302CDS-T1</text>
<text x="229" y="103.6">Q104</text>
<text x="229.7" y="106.1">Si2302CDS-T1</text>
<text x="97.2" y="111.8">GND</text>
<text x="108.7" y="111.8">GND</text>
<text x="121.1" y="111.8">GND</text>
<text x="132.5" y="111.8">GND</text>
<text x="186.1" y="111.8">GND</text>
<text x="197.6" y="111.8">GND</text>
<text x="210" y="111.8">GND</text>
<text x="221.4" y="111.8">GND</text>
<text x="27.1" y="114.3">GND</text>
<text x="59.7" y="119.5">+5V</text>
<text x="75" y="119.5">+5V</text>
<text x="83.9" y="119.5">+5V</text>
<text x="92.8" y="119.5">+5V</text>
<text x="54.6" y="127.8">R113</text>
<text x="55.9" y="130.1">100</text>
<text x="62.6" y="128.2">C109</text>
<text x="63" y="130.5">0.1u</text>
<text x="78.3" y="131.5">R114</text>
<text x="87.2" y="131.5">R115</text>
<text x="96.1" y="131.5">R116</text>
<text x="42.3" y="136.3">R117</text>
<text x="52.5" y="134">U105</text>
<text x="52.5" y="136.6">WS2811</text>
<text x="70.6" y="136.2">GND</text>
<text x="78.4" y="133.8">100k</text>
<text x="87.2" y="133.8">100k</text>
<text x="96.1" y="133.8">100k</text>
<text x="43.5" y="138.6">33</text>
<text x="53.8" y="141.6">DIN</text>
<text x="61.6" y="142.7" transform="rotate(-90 61.6 142.7)">VDD</text>
<text x="63.1" y="141.6">OUTR</text>
<text x="118.2" y="141.1">+5V</text>
<text x="122.3" y="142.2">C110</text>
<text x="53.8" y="144.1">DO</text>
<text x="53.8" y="146.7">SET</text>
<text x="61.6" y="148.1" transform="rotate(-90 61.6 148.1)">GND</text>
<text x="63" y="144.1">OUTG</text>
<text x="63.1" y="146.7">OUTB</text>
<text x="122.7" y="144.5">0.1u</text>
<text x="130.3" y="150.2">GND</text>
<text x="237.8" y="155.6">MK101</text>
<text x="244.8" y="155.6">MK102</text>
<text x="251.8" y="155.6">MK103</text>
<text x="258.8" y="155.6">MK104</text>
<text x="53.4" y="156.3">+5V</text>
<text x="59.1" y="157.5">GND</text>
<text x="75" y="156.3">+5V</text>
<text x="83.9" y="156.3">+5V</text>
<text x="92.8" y="156.3">+5V</text>
<text x="114.3" y="158.1">1A</text>
<text x="114.3" y="160.7">2A</text>
<text x="120" y="156.2" transform="rotate(-90 120 156.2)">VCC</text>
<text x="122.3" y="158.1">1Y</text>
<text x="122.3" y="160.7">2Y</text>
<text x="48.2" y="164.6">R118</text>
<text x="49.5" y="166.9">100</text>
<text x="56.3" y="165">C111</text>
<text x="56.7" y="167.4">0.1u</text>
<text x="114.3" y="163.2">3A</text>
<text x="114.3" y="165.7">4A</text>
<text x="122.3" y="163.2">3Y</text>
<text x="122.3" y="165.7">4Y</text>
<text x="37.3" y="173.2">R122</text>
<text x="46.2" y="170.9">U107</text>
<text x="46.2" y="173.4">WS2811</text>
<text x="64.3" y="173.1">GND</text>
<text x="78.3" y="168.3">R119</text>
<text x="78.4" y="170.6">100k</text>
<text x="87.2" y="168.3">R120</text>
<text x="87.2" y="170.6">100k</text>
<text x="96.1" y="168.3">R121</text>
<text x="96.1" y="170.6">100k</text>
<text x="114.3" y="168.3">5A</text>
<text x="114.3" y="170.8">6A</text>
<text x="122.3" y="168.3">5Y</text>
<text x="122.3" y="170.8">6Y</text>
<text x="148.1" y="168.3">JP101</text>
<text x="163.3" y="168.3">JP102</text>
<text x="179.9" y="168.3">JP103</text>
<text x="196.4" y="168.2">JP104</text>
<text x="238.7" y="169.6">GND</text>
<text x="245.7" y="169.6">GND</text>
<text x="252.7" y="169.6">GND</text>
<text x="259.7" y="169.6">GND</text>
<text x="38.4" y="175.5">33</text>
<text x="47.5" y="178.4">DIN</text>
<text x="55.2" y="179.5" transform="rotate(-90 55.2 179.5)">VDD</text>
<text x="56.7" y="178.4">OUTR</text>
<text x="120" y="175.2" transform="rotate(-90 120 175.2)">GND</text>
<text x="34.1" y="180.9">TP101</text>
<text x="47.5" y="181">DO</text>
<text x="47.5" y="183.5">SET</text>
<text x="55.2" y="184.9" transform="rotate(-90 55.2 184.9)">GND</text>
<text x="56.6" y="181">OUTG</text>
<text x="56.7" y="183.5">OUTB</text>
<text x="117.6" y="184.1">GND</text>
<text x="52.8" y="194.3">GND</text>
</g>
<g font-size="1.8">
<text x="146" y="21.3">LED_R</text>
<text x="171.6" y="21.3">LED_W</text>
<text x="78.7" y="26.4">PWM_R</text>
<text x="236.9" y="26.4">PWM_W</text>
<text x="27.4" y="56.9">DIN</text>
<text x="146" y="55.6">LED_G</text>
<text x="172" y="55.6">LED_B</text>
<text x="78.7" y="60.7">PWM_G</text>
<text x="237.3" y="60.7">PWM_B</text>
<text x="26.2" y="91.2">DIN</text>
<text x="73.7" y="100.1">PWM_BG</text>
<text x="152.2" y="100.1">PWM_BR</text>
<text x="162.6" y="100.1">PWM_BW</text>
<text x="241.1" y="100.1">PWM_BB</text>
<text x="34.3" y="140.7">DIN</text>
<text x="129.2" y="159.8">PWM_G</text>
<text x="129.3" y="157.2">PWM_R</text>
<text x="128.9" y="164.8">PWM_W</text>
<text x="129.3" y="162.3">PWM_B</text>
<text x="148.4" y="163.6">PWM_BR</text>
<text x="164.8" y="163.6">PWM_BG</text>
<text x="181.4" y="163.6">PWM_BB</text>
<text x="197.5" y="163.6">PWM_BW</text>
</g>
<g font-size="1.8" fill="#840084">
<text x="83.1" y="108.6">0.045@1A</text>
<text x="140.3" y="108.6">0.045@1A</text>
<text x="172" y="108.6">0.045@1A</text>
<text x="229.2" y="108.6">0.045@1A</text>
</g>
<text font-size=".5" fill="#840000" x="17.9" y="103.5">Mounting</text>
</svg>
